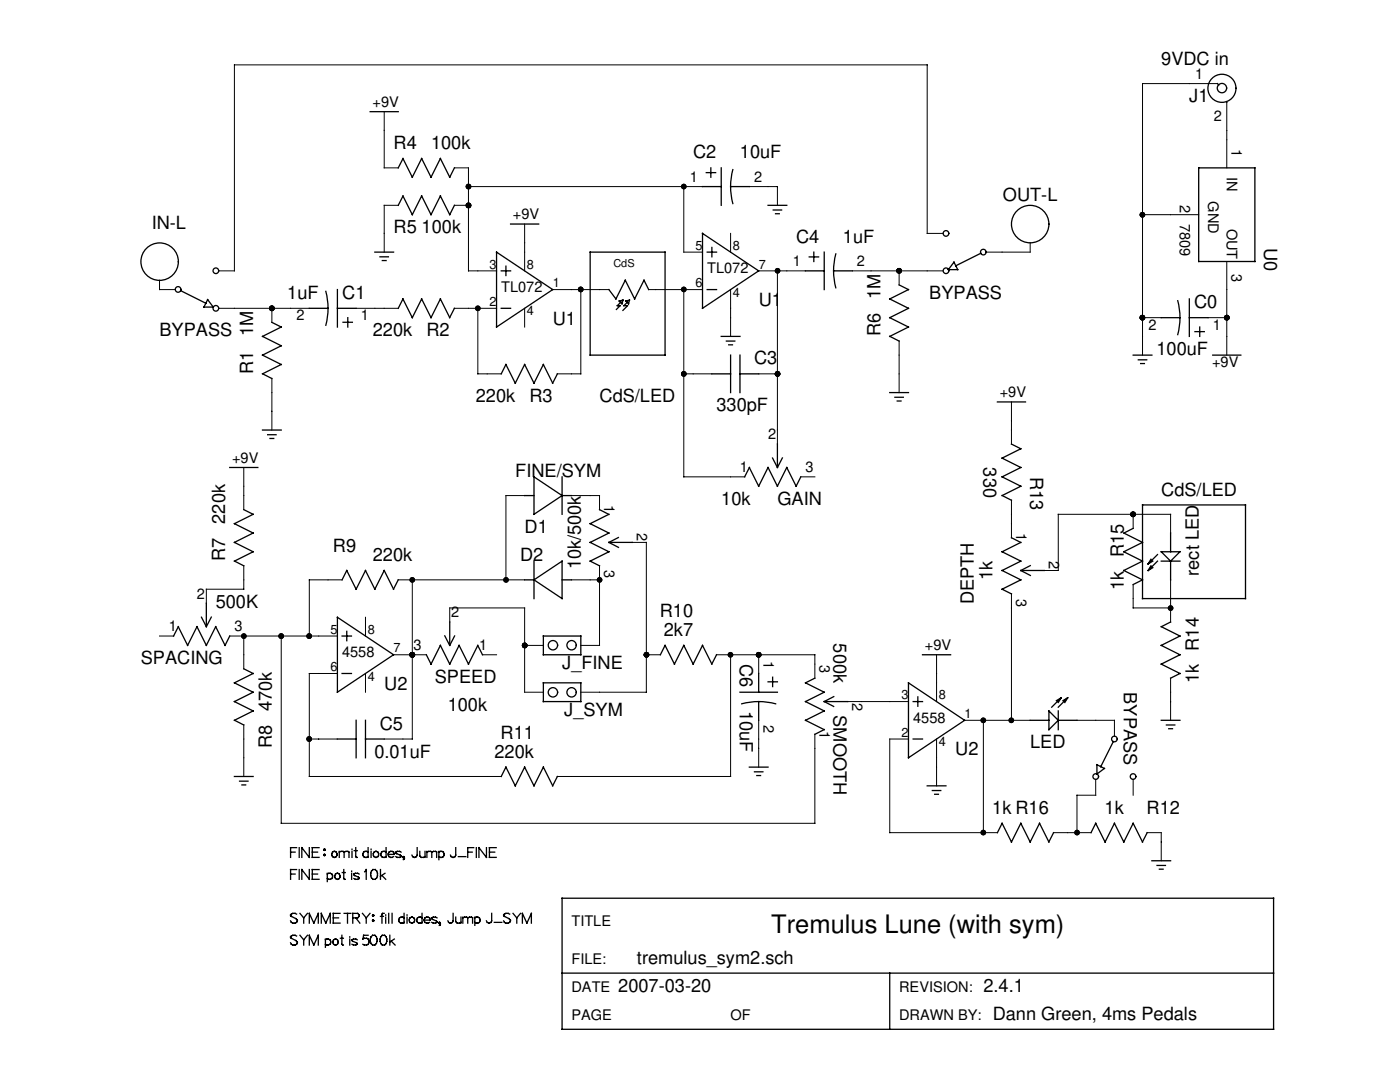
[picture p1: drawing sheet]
<svg xmlns="http://www.w3.org/2000/svg" width="279mm" height="216mm" viewBox="0 0 279 216" stroke-linecap="round" stroke-linejoin="round" font-family="sans-serif">
<g fill="none" stroke="#000" stroke-width=".26">
<path d="M243 16.7l.2 .3M73.9 22.3h5.6M79.5 33.5l.9-1.9 1.9 3.8 1.9-3.8 1.8 3.8 1.9-3.8 1.9 3.8 .9-1.9M140.2 37.2h3.7M140.9 34.4h1.9M141.9 33.5v1.9M143.9 33.5v7.5M145.8 37.2h3.7M146.3 33.8a13.1 13.1 0 0 0 0 6.8M239.2 33.5h11.2v18.7h-11.2zM244.8 20.3v.1M36.1 58l5 2.5"/>
<path d="M41.4 59.8l1.2 1.5h-1.9zM65 58.1a13.1 13.1 0 0 1 0 6.8M67.3 57.8v7.5M74.8 50.3h3.7M75.8 51.2h1.7M76.3 52h.8M79.5 41l.9-1.9 1.9 3.7 1.9-3.7 1.8 3.7 1.9-3.7 1.9 3.7 .9-1.8M99.1 50.3l11.2 7.5-11.2 7.5zM100 54h1.9M101 53.1v1.9M101.9 44.7h5.6M117.8 50.3h14.9v20.6h-14.9z"/>
<path d="M121.5 57.8l1.4 1.9 1.9-3.8 1.9 3.8 1.8-3.8 1 1.9M140.2 46.6l11.2 7.4-11.2 7.5zM141.1 50.3h1.9M141.1 57.8h1.9M142.1 49.4v1.8M153.3 41h3.7M154.3 41.9h1.7M154.8 42.6h.7M160.8 54h3.7M161.5 51.3h1.9M162.4 50.3v1.9M164.5 50.3v7.5"/>
<path d="M166.4 54h3.7M166.8 50.7a13.1 13.1 0 0 0 0 6.7M179.4 56.8l1.9 1-3.7 1.9 3.7 1.8-3.7 1.9 3.7 1.9-3.7 1.8 1.8 1M190.4 52.3l.7 1.5h-1.8zM195.7 50.5l-5 2.5M237.4 59.7v7.4M54.3 64.3l1.8 1-3.7 1.8 3.7 1.9-3.7 1.9 3.7 1.8-3.7 1.9 1.9 .9M61.7 61.5h3.8M67.3 61.5h3.8M68.5 64.3h1.8M69.4 63.4v1.9M79.5 61.5l.9-1.8 1.9 3.7 1.9-3.7 1.8 3.7 1.9-3.7 1.9 3.7 .9-1.9"/>
<path d="M100 61.5h1.9M100 74.6l1-1.9 1.8 3.8 1.9-3.8 1.9 3.8 1.8-3.8 1.9 3.8 .9-1.9M123.6 60.1l.7-.2-.2 .7zM123.9 60.2l-.7 .8h.6l-.8 .7M124.9 60.1l.7-.2-.2 .7zM125.3 60.2l-.8 .8h.6M125.3 61l-1 .9M142.1 74.6h3.7M143.9 67.1h3.8M145 68.1h1.6M145.4 68.8h.8M145.8 70.9v7.4"/>
<path d="M147.7 70.9v7.4M147.7 74.6h3.7M177.6 78.3h3.7M178.6 79.3h1.7M226.1 70.9h3.8M227.2 71.8h1.7M227.6 72.5h.8M231.8 63.4h3.7M235 60a13.1 13.1 0 0 1 0 6.8M237.4 63.4h3.7M238.5 66.2h1.8M239.4 65.3v1.8"/>
<path d="M242 70.9h5.6M45.8 93.3h5.7M52.4 85.8h3.7M53.4 86.7h1.7M53.9 87.5h.7M104.7 98.9h1.9M106.6 95.2l5.6 3.7-5.6 3.7zM112.2 95.2v7.4M112.2 98.9h1.8M149.5 93.3l1.9 3.7 1.9-3.7 1.8 3.7 1.9-3.7 1.9 3.7 .9-1.8M149.6 93.3l-1 1.9M155.1 88.6v4.7l-.9-1.9"/>
<path d="M156.1 91.4l-.9 1.9M179.1 80h.7M199.1 80.2h5.6M201.9 88.6l1.8 .9-3.7 1.9 3.7 1.9-3.7 1.9 3.7 1.8-3.7 1.9 1.9 .9M48.7 101.7l1.8 .9-3.7 1.9 3.7 1.9-3.7 1.8 3.7 1.9-3.7 1.9 1.9 .9M68.3 115.7l.9-1.9 1.9 3.8 1.8-3.8 1.9 3.8 1.9-3.8 1.8 3.8 1-1.9M104.7 115.7h1.9M106.6 115.7l5.6-3.7v7.4zM106.6 112v7.4M112.2 115.7h1.8M119.6 101.7l1.9 .9-3.7 1.9 3.7 1.9-3.7 1.8 3.7 1.9-3.7 1.9 1.8 .9M121.5 108.2l1.9 1"/>
<path d="M123.4 107.3l-1.9 .9h4.7M201.9 107.3l1.8 .9M203.7 108.2l-3.7 1.9 3.7 1.9-3.7 1.8 3.7 1.9-3.7 1.9 1.9 .9M203.7 113.9l1.9 .9M205.6 112.9l-1.9 .9h4.7M226.1 105.4l-1.8 1 3.7 1.8-3.7 1.9 3.7 1.9-3.7 1.8 3.7 1.9-1.9 .9M228 100.8h20.6v18.6h-20.6zM229.7 111.6l-.6 .9M229.7 112.9l-.6 .9M230.1 112l-1 .5M230.1 113.3l-1 .5M231 110.7l-1.9 1.8"/>
<path d="M231 112l-1.9 1.8M231.8 110.1h3.7l-1.9 1.9zM231.8 112h3.7M233.6 106.4v3.7M233.6 112v3.7M34.6 126.9l1-1.9 1.8 3.8 1.9-3.8 1.9 3.8 1.8-3.8 1.9 3.8 .9-1.9M41.2 120.4v4.6l-1-1.8M42.2 123.1l-1 1.9M48.7 133.5l1.8 .9-3.7 1.9 3.7 1.8-3.7 1.9 3.7 1.9-3.7 1.8M67.3 123.2l11.2 7.4-11.2 7.5zM68.3 126.9h1.8M68.3 134.4h1.8"/>
<path d="M69.2 126v1.8M85.1 130.6l.9 1.9 1.9-3.7 1.9 3.7 1.8-3.7 1.9 3.7 1.9-3.7 .9 1.8M88.8 126.9l.9 1.9M89.8 124.1v4.7M90.7 126.9l-.9 1.9M108.4 136.3h7.5v3.7h-7.5zM108.4 126.9h7.5v3.7h-7.5zM131.8 130.6l.9-1.8 1.9 3.7 1.9-3.7 1.8 3.7 1.9-3.7 1.9 3.7 .9-1.9M147.7 138.1h7.4M151.4 134.4v3.7M151.4 140v3.7M153.3 136h1.8"/>
<path d="M154.2 135.1v1.9M162.6 135.3l-1.8 1 3.7 1.8-3.7 1.9 3.7 1.9-3.7 1.8 3.7 1.9-1.9 .9M166.4 139l-1.9 1M169.2 140h-4.7l1.9 1M181.3 136.3l11.2 7.4-11.2 7.5zM182.2 140h1.9M183.2 139.1v1.8M184.1 130.6h5.6M211.8 139.2l-1.9 1.9M211.8 139.2l-1 .6M211.8 139.2l-.6 1M213.1 139.2l-1.9 1.9"/>
<path d="M213.1 139.2l-1 .6M213.1 139.2l-.6 1M231.8 125l3.7 1.9-3.7 1.9 3.7 1.8-3.7 1.9 3.7 1.9-1.9 .9M233.6 124.1l-1.8 1M46.8 143.7l1.9 1M46.8 154.9h3.7M47.8 155.9h1.7M48.3 156.6h.7M67.3 147.5h3.8M71.1 143.7v7.5M72.9 147.5h3.8M72.9 143.7v7.5"/>
<path d="M100 154.9l1-1.8 1.8 3.7 1.9-3.7 1.9 3.7 1.8-3.7 1.9 3.7 .9-1.9M148 140.4a13.1 13.1 0 0 1 6.8 0M149.5 153.1h3.8M150.6 154h1.7M151 154.8h.8M182.2 147.5h1.9M185 156.8h3.8M186.1 157.7h1.7M186.5 158.5h.8M205.6 143.7h3.7M209.3 141.9l1.9 1.8-1.9 1.9zM211.2 141.9v3.7"/>
<path d="M211.2 143.7h3.7M218.9 152.6l1.5 .7-1.5 1.2zM222.2 148l-2.5 5M231.8 143.7h3.7M232.8 144.7h1.7M233.2 145.4h.8M58 170h.9M58 174.4h.9M59.2 169.1h-1.2v2M59.2 173.5h-1.2v2M59.7 169.1v2M59.7 173.5v2"/>
<path d="M61.7 169.1v2l-1.5-2v2M61.7 173.5v2l-1.5-2v2M62.3 170h1.1M62.3 174.4h1.1M63.7 169.1h-1.4v2h1.4M63.7 173.5h-1.4v2h1.4M64.6 170.6l.2-.1 .1 .1-.2 .1zM64.6 169.5l.2-.1 .1 .2-.2 .1zM65.3 174.4a.63 .63 0 0 1 .9 0 .63 .63 0 0 1 0 .9 .63 .63 0 0 1-.9 0M65.3 174.3v1.6M67.7 170l.4-.1 .6 .1M67.7 169.9v1.2"/>
<path d="M68.3 174.1h.6M68.6 173.5v1.8l.3 .2M68.7 170l.4-.1 .6 .1v1.1M68.7 170v1.1M70.2 173.8v.1M70.2 174.3v1.2M70.2 169.4v.1M70.2 169.9v1.2M70.7 169.7h.6M71 169.1v1.8l.3 .2M71.7 174.4l-.3-.1-.8 .1 .2 .3 .9 .5v.1l-.3 .2-.8-.2M72.8 174l.3-.5v2"/>
<path d="M73.5 170a.63 .63 0 0 0-.9 0 .63 .63 0 0 0 0 .9 .63 .63 0 0 0 .9 0M73.5 169.1v2M74.1 169.4v.1M74.1 169.9v1.2M74.1 173.8l.3-.3a.97 .97 0 0 1 1 .6 .97 .97 0 0 1-.2 1.1l-.3 .3a.97 .97 0 0 1-.9-.6 .97 .97 0 0 1 .1-1.1zM75.9 173.5v2M76.2 174.7l.8 .8M76.8 174.3l-.9 .6M77.1 170a.63 .63 0 0 0-.9 0 .63 .63 0 0 0 0 .9 .63 .63 0 0 0 .9 0M77.1 169.1v2M77.5 170.5h1.2a.64 .64 0 0 0-.8-.6 .64 .64 0 0 0-.4 1 .64 .64 0 0 0 1 0M80 170l-.3-.1-.7 .1 .1 .3 .9 .5v.1l-.3 .2-.7-.2"/>
<path d="M80.5 170.9l.2 .3-.1 .3v-.3l-.2-.1zM80.6 171.5h-.1M83.3 169.1v1.5l-.2 .3-.4 .2-.3-.2-.2-.3M83.8 169.9v.9l.3 .3 .7-.2M84.8 169.9v1.2M85.2 170l.4-.1 .6 .1M85.2 169.9v1.2M86.2 170l.3-.1 .6 .1v1.1M86.2 170v1.1M87.6 170a.63 .63 0 0 1 .9 0 .63 .63 0 0 1 0 .9 .63 .63 0 0 1-.9 0M87.6 169.9v1.6M91 169.1v1.5l-.2 .3-.4 .2-.3-.2-.2-.3"/>
<path d="M91.5 170.9h1.5M93.3 170h.9M94.5 169.1h-1.2v2M95.1 169.1v2M97.1 169.1v2l-1.5-2v2M97.7 170h1M99 169.1h-1.3v2h1.3M112.2 179.2h142v26.2h-142zM199.1 166.1l.9-1.8 1.9 3.7 1.8-3.7 1.9 3.7 1.9-3.7 1.8 3.7M210.3 166.1l-1 1.9M217.7 166.1l1-1.8 1.8 3.7 1.9-3.7 1.9 3.7 1.8-3.7 1.9 3.7 .9-1.9M229.9 171.8h3.7"/>
<path d="M230.9 172.7h1.7M231.4 173.4h.7M59.2 182.4a.85 .85 0 0 0-1.2 .2l.1 .3 1.2 .7-.1 .4-.3 .2h-.5l-.3-.2-.1-.3M59.2 186.8a.85 .85 0 0 0-1.2 .1l.1 .3 1.2 .8-.1 .4-.3 .2h-.5l-.3-.2-.1-.3M59.9 182.3l.7 .9M59.9 186.6l.7 .9M60.6 183.2v1M60.6 187.5v1.1M61.4 182.3l-.8 .9M61.4 186.6l-.8 .9M61.7 184.2v-1.9l.9 1.9 .9-1.9v1.9M61.7 188.6v-2l.9 2 .9-2v2"/>
<path d="M64.1 184.2v-1.9l.9 1.9 .9-1.9v1.9M64.9 187.5a.63 .63 0 0 1 .9 0 .63 .63 0 0 1 0 .9 .63 .63 0 0 1-.9 0M64.9 187.4v1.6M66.5 183.2h1.1M67.9 182.3h-1.4v1.9h1.4M67.9 187.2h.6M68.2 186.6v1.8l.3 .2M68.7 182.3h1.3M69.4 182.3v1.9M69.8 186.9v.1M69.8 187.4v1.2M70.4 183.2h1l.3-.3v-.3l-.3-.3h-1v1.9"/>
<path d="M71 183.2l.8 1M71.3 187.5l-.3-.1-.8 .1 .2 .3 .7 .3 .2 .3-.3 .2-.8-.2M72.3 182.3l.8 .9M73.1 183.2v1M73.5 186.6h-.9l-.2 .8 .3-.2 .8 .2 .1 .3-.1 .7-.3 .2-.8-.2M73.8 182.3l-.7 .9M74.4 183.7l.1-.1 .1 .1-.2 .1zM74.4 182.6h.1l.1 .1-.2 .1zM74.4 186.6a.97 .97 0 0 1 .9 .6 .97 .97 0 0 1-.2 1.1l-.3 .3a.97 .97 0 0 1-.9-.6 .97 .97 0 0 1 .2-1.1zM75.9 182.9h.6M76 186.9l.3-.3a.97 .97 0 0 1 .9 .6 .97 .97 0 0 1-.1 1.1l-.3 .3a.97 .97 0 0 1-1-.6 .97 .97 0 0 1 .2-1.1zM76.7 182.3l-.5 .1v1.8"/>
<path d="M77 182.6h.1M77 183v1.2M77.6 182.3v1.9M77.8 186.6v2M78.1 187.8l.7 .8M78.2 182.3v1.9M78.7 187.4l-.9 .6M80.6 182.3v1.9M80.6 183.2a.63 .63 0 0 0-.8 0 .63 .63 0 0 0 0 .8 .63 .63 0 0 0 .8 0M81.2 182.6h.1M81.2 183v1.2M84.2 183.2a.63 .63 0 0 0-.9 0 .63 .63 0 0 0 0 .8 .63 .63 0 0 0 .9 0"/>
<path d="M84.2 182.3v1.9M84.7 183.6h1.2a.64 .64 0 0 0-.9-.6 .64 .64 0 0 0-.3 1 .64 .64 0 0 0 1 0M87.2 183.2l-.3-.2-.7 .2 .1 .2 .9 .5v.1l-.3 .2-.7-.2M87.7 184l.2 .3-.1 .3v-.3l-.2-.1zM87.8 184.6h-.1M90.4 182.3v1.4l-.1 .3-.5 .2-.3-.2-.1-.3M91 183v.9l.3 .3 .7-.2M92 183v1.2M92.4 183.2l.3-.2 .6 .2M92.4 183v1.2M93.3 183.2v1M93.3 183.2l.4-.2 .6 .2v1"/>
<path d="M94.8 183.2a.63 .63 0 0 1 .8 0 .63 .63 0 0 1 0 .8 .63 .63 0 0 1-.8 0M94.8 183v1.6M98.1 182.3v1.4l-.1 .3-.5 .2-.3-.2-.1-.3M98.6 184h1.5M101.7 182.4a.85 .85 0 0 0-1.2 .2l.2 .3 1.2 .7-.2 .4-.3 .2h-.4l-.3-.2-.2-.3M102.4 182.3l.7 .9M103.1 183.2v1M103.9 182.3l-.8 .9M104.3 184.2v-1.9l.9 1.9 .8-1.9v1.9M112.2 194.2h142M177.6 194.2v11.2"/>
<circle cx="243.9" cy="17.6" r=".93"/>
<circle cx="243.9" cy="17.6" r="2.8"/>
<circle cx="31.9" cy="52.2" r="3.7"/>
<circle cx="35.5" cy="57.8" r=".56"/>
<circle cx="43.1" cy="54" r=".56"/>
<circle cx="188.8" cy="46.6" r=".56"/>
<circle cx="188.8" cy="54" r=".56"/>
<circle cx="196.2" cy="50.3" r=".56"/>
<circle cx="205.6" cy="44.7" r="3.7"/>
<circle cx="43.1" cy="61.5" r=".56"/>
<circle cx="110.3" cy="138.1" r=".93"/>
<circle cx="110.3" cy="128.7" r=".93"/>
<circle cx="114.1" cy="138.1" r=".93"/>
<circle cx="114.1" cy="128.7" r=".93"/>
<circle cx="218.7" cy="155" r=".56"/>
<circle cx="222.4" cy="147.5" r=".56"/>
<circle cx="226.1" cy="155" r=".56"/>
<circle cx="66.7" cy="170.5" r=".58"/>
<circle cx="67.3" cy="174.9" r=".58"/>
<circle cx="75" cy="170.5" r=".58"/>
<circle cx="66.9" cy="188" r=".58"/>
<circle cx="82.2" cy="183.6" r=".58"/>
</g>
<g fill="none" stroke="#000" stroke-width=".2">
<path d="M243 16.7h-15v54.2M76.7 22.3v11.2h2.8M90.7 33.5h2.8v20.5h5.6M93.5 37.2h46.7M136.5 37.2v13.1h3.7M149.5 37.2h5.6v3.8M244.8 20.4v13.1M31.8 55.9v1.9h3.2M79.5 41h-2.8v9.3M90.7 41h2.8M104.7 44.7v9.3M110.3 57.8h11.2"/>
<path d="M115.9 57.8v16.8h-4.7M129.5 57.8h10.7M136.5 57.8v37.4h12.1M145.8 46.6v3.7M145.8 57.8v9.3M151.4 54h9.4M155.1 54v34.6M170.1 54h18.1M179.4 54v2.8M188.2 46.6h-3.2v-33.7h-138.2v41.1h-3.2M205.6 48.4v1.9h-8.8M228 42.8h11.2"/>
<path d="M244.8 52.2v18.7M43.6 61.5h18.1M54.3 61.5v2.8M54.3 75.5v10.3M71.1 61.5h8.4M90.7 61.5h8.4M95.4 61.5v13.1h4.6M104.7 61.5v3.8M136.5 74.6h5.6M151.4 74.6h3.7M179.4 68v10.3M228 63.4h3.8"/>
<path d="M241.1 63.4h3.7M48.7 93.3v8.4M104.7 98.9h-3.7v16.8M114 98.9h5.6v2.8M159.8 95.2h2.8M201.9 80.2v8.4M201.9 99.8v7.5M48.7 112.9v4.7h-7.5v2.8M68.3 115.7h-6.6v11.2M79.4 115.7h25.3M82.3 115.7v31.8h-5.6M114 115.7h5.6"/>
<path d="M119.6 112.9v15.9h-3.7M126.2 108.2h2.8v29.9h-13.1M201.9 118.5v25.2M226.1 116.6v4.7h7.5M226.1 102.6v2.9M233.6 106.4v-3.8h-22.4v11.2h-2.8M233.6 115.7v8.4M31.8 126.9h2.9M45.8 126.9h21.5M48.7 126.9v6.6M56.1 126.9v37.4h106.5v-17.8M67.3 134.4h-5.6v20.5h38.3"/>
<path d="M72.9 123.2v3.7M72.9 134.4v3.7M78.5 130.6h6.6M89.8 124.1v-2.8h14.9v16.8h3.7M96.3 130.6h2.8M104.7 128.8h3.7M129 130.6h2.8M143 130.6h19.6v4.7M145.8 130.6v24.3h-34.6M151.4 130.6v3.8M169.2 140h12.1M186.9 130.6v9.4"/>
<path d="M233.6 135.3v8.4M48.7 144.6v10.3M61.7 147.5h5.6M151.4 143.7v9.4M181.3 147.5h-3.7v18.6h21.5M186.9 147.5v9.3M192.5 143.7h13.1M196.3 143.7v22.4M214.9 143.7h7.5v3.2M218.7 155.5v3.2h-3.8v7.4M226.1 155.5v3.2M210.2 166.1h7.5"/>
<path d="M228.9 166.1h2.9v5.7"/>
</g>
<g fill="#000">
<circle cx="93.5" cy="37.2" r=".56"/>
<circle cx="136.5" cy="37.2" r=".56"/>
<circle cx="93.5" cy="41" r=".56"/>
<circle cx="115.9" cy="57.8" r=".56"/>
<circle cx="136.5" cy="57.8" r=".56"/>
<circle cx="155.2" cy="54" r=".56"/>
<circle cx="179.4" cy="54" r=".56"/>
<circle cx="228" cy="42.9" r=".56"/>
<circle cx="54.3" cy="61.5" r=".56"/>
<circle cx="95.4" cy="61.5" r=".56"/>
<circle cx="136.5" cy="74.6" r=".56"/>
<circle cx="155.2" cy="74.6" r=".56"/>
<circle cx="228" cy="63.4" r=".56"/>
<circle cx="244.8" cy="63.4" r=".56"/>
<circle cx="82.3" cy="115.7" r=".56"/>
<circle cx="101" cy="115.7" r=".56"/>
<circle cx="119.7" cy="115.7" r=".56"/>
<circle cx="226.1" cy="102.6" r=".56"/>
<circle cx="48.7" cy="126.9" r=".56"/>
<circle cx="56.1" cy="126.9" r=".56"/>
<circle cx="61.7" cy="126.9" r=".56"/>
<circle cx="82.3" cy="130.7" r=".56"/>
<circle cx="104.7" cy="128.8" r=".56"/>
<circle cx="129" cy="130.7" r=".56"/>
<circle cx="145.8" cy="130.7" r=".56"/>
<circle cx="151.4" cy="130.7" r=".56"/>
<circle cx="233.6" cy="121.3" r=".56"/>
<circle cx="61.7" cy="147.5" r=".56"/>
<circle cx="196.2" cy="143.7" r=".56"/>
<circle cx="201.8" cy="143.7" r=".56"/>
<circle cx="196.2" cy="166.1" r=".56"/>
<circle cx="215" cy="166.1" r=".56"/>
</g>
<text font-size="5.1" x="153.9" y="186.1">Tremulus Lune (with sym)</text>
<g font-size="3.6">
<text x="231.8" y="12.9">9VDC in</text>
<text x="237.4" y="20.4">J1</text>
<text x="78.5" y="29.8">R4</text>
<text x="86" y="29.8">100k</text>
<text x="138.3" y="31.6">C2</text>
<text x="147.7" y="31.6">10uF</text>
<text x="200.1" y="40">OUT-L</text>
<text x="30.3" y="45.6">IN-L</text>
<text x="78.5" y="46.6">R5 100k</text>
<text x="158.9" y="48.4">C4</text>
<text x="168.2" y="48.4">1uF</text>
<text x="252.3" y="49.4" transform="rotate(90 252.3 49.4)">U0</text>
<text x="57.3" y="59.6">1uF</text>
<text x="68.3" y="59.6">C1</text>
<text x="175.7" y="59.7" transform="rotate(-90 175.7 59.7)">1M</text>
<text x="185.5" y="59.6">BYPASS</text>
<text x="110.3" y="64.8">U1</text>
<text x="151.4" y="61.1">U1</text>
<text x="238.3" y="61.5">C0</text>
<text x="31.8" y="67.1">BYPASS</text>
<text x="50.5" y="67.1" transform="rotate(-90 50.5 67.1)">1M</text>
<text x="74.4" y="67.1">220k</text>
<text x="85.1" y="67.1">R2</text>
<text x="175.7" y="67.1" transform="rotate(-90 175.7 67.1)">R6</text>
<text x="230.8" y="70.8">100uF</text>
<text x="50.5" y="74.6" transform="rotate(-90 50.5 74.6)">R1</text>
<text x="150.5" y="72.7">C3</text>
<text x="95" y="80.2">220k</text>
<text x="105.7" y="80.2">R3</text>
<text x="119.6" y="80.2">CdS/LED</text>
<text x="143" y="82.1">330pF</text>
<text x="102.8" y="95.2">FINE/SYM</text>
<text x="196.3" y="93.3" transform="rotate(90 196.3 93.3)">330</text>
<text x="205.6" y="95.2" transform="rotate(90 205.6 95.2)">R13</text>
<text x="143.9" y="100.8">10k</text>
<text x="155.1" y="100.8">GAIN</text>
<text x="231.8" y="98.9">CdS/LED</text>
<text x="44.9" y="104.5" transform="rotate(-90 44.9 104.5)">220k</text>
<text x="104.7" y="106.4">D1</text>
<text x="44.9" y="112" transform="rotate(-90 44.9 112)">R7</text>
<text x="66.4" y="110.1">R9</text>
<text x="74.4" y="112">220k</text>
<text x="103.8" y="112">D2</text>
<text x="115.9" y="113.6" transform="rotate(-90 115.9 113.6)">10k/500k</text>
<text x="224.3" y="111.2" transform="rotate(-90 224.3 111.2)">R15</text>
<text x="198.1" y="115.8" transform="rotate(-90 198.1 115.8)">1k</text>
<text x="224.3" y="117.7" transform="rotate(-90 224.3 117.7)">1k</text>
<text x="239.2" y="114.9" transform="rotate(-90 239.2 114.9)">rect LED</text>
<text x="43" y="121.3">500K</text>
<text x="131.7" y="123.2">R10</text>
<text x="194.4" y="120.5" transform="rotate(-90 194.4 120.5)">DEPTH</text>
<text x="132.5" y="126.9">2k7</text>
<text x="166.4" y="128.4" transform="rotate(90 166.4 128.4)">500k</text>
<text x="239.2" y="129.8" transform="rotate(-90 239.2 129.8)">R14</text>
<text x="28.1" y="132.5">SPACING</text>
<text x="76.7" y="137.7">U2</text>
<text x="86.8" y="136.3">SPEED</text>
<text x="112.2" y="133.4">J_FINE</text>
<text x="147.7" y="132.5" transform="rotate(90 147.7 132.5)">C6</text>
<text x="239.2" y="136.4" transform="rotate(-90 239.2 136.4)">1k</text>
<text x="54.3" y="141.9" transform="rotate(-90 54.3 141.9)">470k</text>
<text x="89.4" y="141.9">100k</text>
<text x="112.6" y="142.8">J_SYM</text>
<text x="147.7" y="141.9" transform="rotate(90 147.7 141.9)">10uF</text>
<text x="166.4" y="142.7" transform="rotate(90 166.4 142.7)">SMOOTH</text>
<text x="224.3" y="138.1" transform="rotate(90 224.3 138.1)">BYPASS</text>
<text x="54.3" y="149.3" transform="rotate(-90 54.3 149.3)">R8</text>
<text x="75.8" y="145.6">C5</text>
<text x="99.9" y="147.5">R11</text>
<text x="205.6" y="149.3">LED</text>
<text x="74.7" y="151.2">0.01uF</text>
<text x="98.7" y="151.2">220k</text>
<text x="190.6" y="150.7">U2</text>
<text x="198" y="162.4">1k R16</text>
<text x="220.4" y="162.4">1k</text>
<text x="228.8" y="162.4">R12</text>
<text x="123.4" y="197.9">2007-03-20</text>
<text x="127.1" y="192.3">tremulus_sym2.sch</text>
<text x="196.3" y="197.9">2.4.1</text>
<text x="198.1" y="203.5">Dann Green, 4ms Pedals</text>
</g>
<g font-size="2.9">
<text x="238.5" y="15.7">1</text>
<text x="74.3" y="21.4">+9V</text>
<text x="242.3" y="24.2">2</text>
<text x="245.8" y="29.8" transform="rotate(90 245.8 29.8)">1</text>
<text x="244.8" y="35.4" transform="rotate(90 244.8 35.4)">IN</text>
<text x="137.7" y="36.3">1</text>
<text x="150.5" y="36.3">2</text>
<text x="235.5" y="41" transform="rotate(90 235.5 41)">2</text>
<text x="241.1" y="40.1" transform="rotate(90 241.1 40.1)">GND</text>
<text x="102.4" y="43.8">+9V</text>
<text x="235.5" y="44.7" transform="rotate(90 235.5 44.7)">7809</text>
<text x="244.8" y="45.6" transform="rotate(90 244.8 45.6)">OUT</text>
<text x="158.2" y="53.1">1</text>
<text x="171" y="53.1">2</text>
<text x="100" y="58.3">TL072</text>
<text x="141.1" y="54.5">TL072</text>
<text x="245.8" y="54.6" transform="rotate(90 245.8 54.6)">3</text>
<text x="59.2" y="63.9">2</text>
<text x="72" y="63.9">1</text>
<text x="229.2" y="65.8">2</text>
<text x="242" y="65.8">1</text>
<text x="241.9" y="73.3">+9V</text>
<text x="199.5" y="79.3">+9V</text>
<text x="153.3" y="87.7">2</text>
<text x="46.3" y="92.3">+9V</text>
<text x="147.7" y="94.2">1</text>
<text x="160.8" y="94.2">3</text>
<text x="120.6" y="100.8" transform="rotate(90 120.6 100.8)">1</text>
<text x="127.1" y="106.4" transform="rotate(90 127.1 106.4)">2</text>
<text x="202.8" y="106.4" transform="rotate(90 202.8 106.4)">1</text>
<text x="120.6" y="113.8" transform="rotate(90 120.6 113.8)">3</text>
<text x="209.3" y="112" transform="rotate(90 209.3 112)">2</text>
<text x="39.3" y="119.4">2</text>
<text x="202.8" y="119.4" transform="rotate(90 202.8 119.4)">3</text>
<text x="33.7" y="126">1</text>
<text x="46.8" y="126">3</text>
<text x="90" y="123.2">2</text>
<text x="68.3" y="131.1">4558</text>
<text x="82.5" y="129.7">3</text>
<text x="95.6" y="129.7">1</text>
<text x="152.3" y="131.8" transform="rotate(90 152.3 131.8)">1</text>
<text x="184.6" y="129.7">+9V</text>
<text x="163.6" y="132.8" transform="rotate(90 163.6 132.8)">3</text>
<text x="170.1" y="140.2" transform="rotate(90 170.1 140.2)">2</text>
<text x="152.3" y="144.7" transform="rotate(90 152.3 144.7)">2</text>
<text x="163.6" y="145.8" transform="rotate(90 163.6 145.8)">1</text>
<text x="182.2" y="144.2">4558</text>
<text x="114" y="184.8">TITLE</text>
<text x="114" y="192.3">FILE:</text>
<text x="114" y="197.9">DATE</text>
<text x="179.4" y="197.9">REVISION:</text>
<text x="114" y="203.5">PAGE</text>
<text x="145.8" y="203.5">OF</text>
<text x="179.4" y="203.5">DRAWN BY:</text>
</g>
<g font-size="2.5">
<text x="97.7" y="53.6">3</text>
<text x="105.2" y="53.6">8</text>
<text x="138.8" y="49.8">5</text>
<text x="146.3" y="49.8">8</text>
<text x="151.4" y="53.6">7</text>
<text x="110.3" y="57.3">1</text>
<text x="138.8" y="57.3">6</text>
<text x="146.3" y="59.2">4</text>
<text x="97.7" y="61.1">2</text>
<text x="105.2" y="62.9">4</text>
<text x="65.9" y="126.4">5</text>
<text x="73.4" y="126.4">8</text>
<text x="78.5" y="130.2">7</text>
<text x="65.9" y="133.9">6</text>
<text x="73.4" y="135.8">4</text>
<text x="179.9" y="139.5">3</text>
<text x="187.4" y="139.5">8</text>
<text x="192.5" y="143.3">1</text>
<text x="179.9" y="147">2</text>
<text x="187.4" y="148.9">4</text>
</g>
<text font-size="2.2" x="122.4" y="53.3">CdS</text>
</svg>
